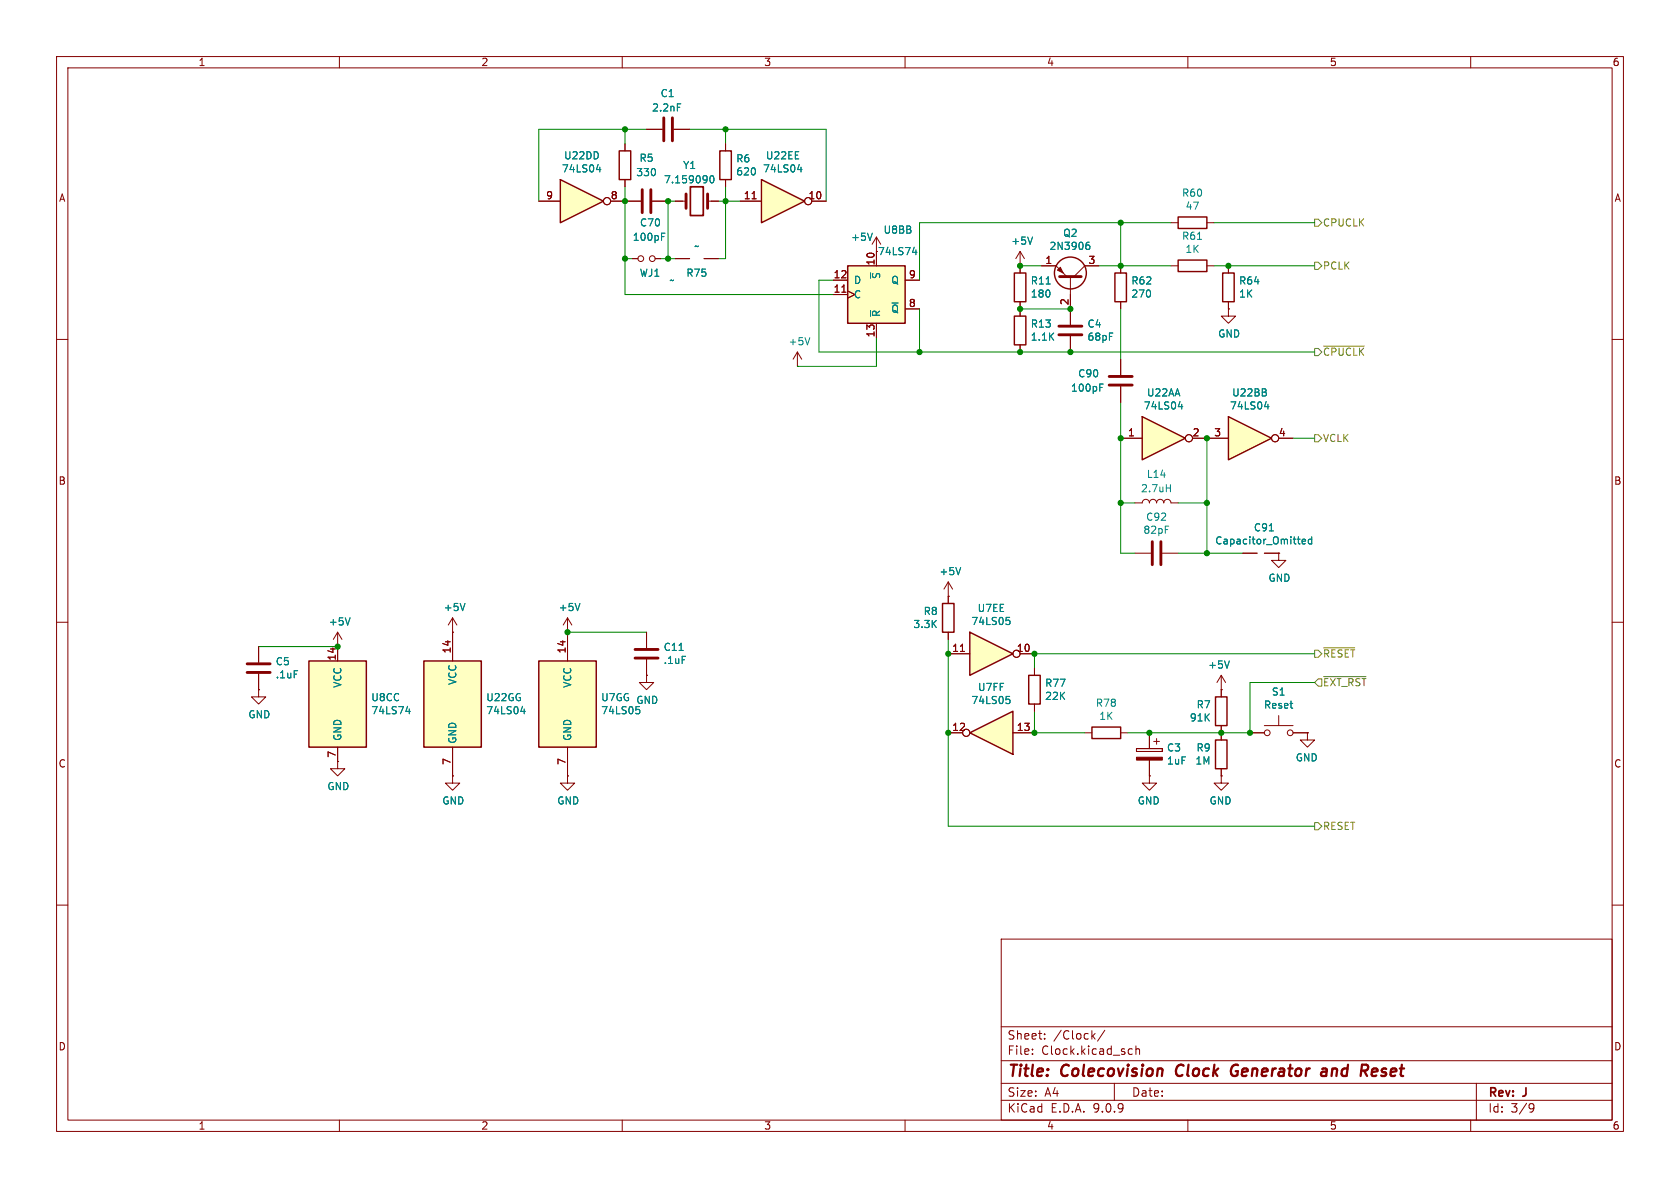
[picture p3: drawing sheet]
<svg xmlns="http://www.w3.org/2000/svg" width="297mm" height="210mm" viewBox="0 0 297 210" stroke-linecap="round" stroke-linejoin="round" font-family="sans-serif">
<g fill="none" stroke="#840000" stroke-width=".18">
<path d="M10 10h277v190h-277zM12 12h273v186h-273zM60 10v2M110 10v2M160 10v2M210 10v2M260 10v2M217.2 54.6v1.3h1.2l-1.2 1.3-1.3-1.3h1.3M217.2 54.6h.1M10 60h2M285 60h2M10 110h2"/>
<path d="M285 110h2M100.3 137.2v1.2h1.3l-1.3 1.3-1.2-1.3h1.2M100.3 137.2h.1M215.9 121.9v1.3M215.9 128.3v1.2M10 160h2M177 166h108v32h-108zM285 160h2M60 198v2M110 198v2M160 198v2M177 194.5h108"/>
<path d="M177 191.5h108M177 187.5h108M177 181.5h108M182.5 186.3v.1M182.5 185.5v.1M184.7 183.6v.1M184.7 182.8v.1M193.2 183.1l.4 .6M193.6 182.7l-.6 .6M195.3 182.1l-1.3 2M197 191.5v3M199.7 185.4l.5 .1"/>
<path d="M200.2 186.3l-.5 .1M200.8 185.5l.2-.1 .4 .1 .1 .9M200.8 184.9v1.5M210 198v2M260 198v2M261 191.5v6.5M270.6 195.1l.5 .1a.99 .99 0 0 1-.4 1.4h-.2M271.2 195.7l-.3 .3h-.3"/>
</g>
<path d="M208.2 188.5a1.27 1.27 0 0 0 0 1.6M218.5 189.4h.3M218.7 188.2a1.13 1.13 0 0 0-1 .7 1.13 1.13 0 0 0 .2 1.2l.3 .1 .4-.1M233.7 189l.2-.1 .6 .1-.1 1.2M234.5 190.1l-.7 .1M234.6 189.4l-.9 .1M243.3 188.9l-.6 .1-.2 .9 .2 .3h.4M243.5 189.4l-1 .1" fill="none" stroke="#840000" stroke-width=".4"/>
<path d="M214.9 123.2h2v5.1h-2z" fill="none" stroke="#840000" stroke-width=".25"/>
<path d="M74.9 116.8h10.2v15.3h-10.2z" fill="#ffffc2"/>
<path d="M127.3 26.7h2v5.1h-2zM197.1 48.3h2v5h-2zM74.9 116.8h10.2v15.3h-10.2zM166.6 106.7h2.1v5.1h-2.1z" fill="none" stroke="#840000" stroke-width=".25"/>
<g fill="none" stroke="#840000" stroke-width=".18">
<path d="M114.3 22.9h2.8M119.1 22.9h2.8M119.4 35.6h1.9M125.1 35.6h1.9M128.3 25.4v1.3M128.3 31.8v1.2M111.8 45.7h1M115.8 45.7h1M119.4 45.7h2.5M124.5 45.7h2.5M198.1 47v1.3M198.1 53.3v1.3"/>
<path d="M80 111.8v5M167.6 105.4h.1M167.6 102.9v3.8M167.6 111.8v1.2M167.6 102.9l-.7 1.2M167.6 102.9l.8 1.2M80 132.1v5.1"/>
<circle cx="113.3" cy="45.7" r=".51"/>
<circle cx="115.3" cy="45.7" r=".51"/>
</g>
<path d="M119.8 18.4h.6M125.7 31.1h.1a.68 .68 0 0 1 .4 .6 .68 .68 0 0 1-.4 .6 .84 .84 0 0 1-.1-1.2zM169.8 100.3l-.4 1.3M92.1 125.8h.8M92.7 125.3v.9" fill="none" stroke="#008484" stroke-width=".18"/>
<path d="M117.3 20.8v4.1M118.9 20.8v4.1M121.3 34.3v2.5M125.1 34.3v2.5" fill="none" stroke="#840000" stroke-width=".51"/>
<path d="M122 33h2.3v5.1h-2.3z" fill="none" stroke="#840000" stroke-width=".3"/>
<path d="M134.6 31.8l7.6 3.8-7.6 3.8z" fill="#ffffc2"/>
<path d="M134.6 31.8l7.6 3.8-7.6 3.8z" fill="none" stroke="#840000" stroke-width=".25"/>
<g fill="none" stroke="#840000" stroke-width=".18">
<path d="M130.8 35.6h3.8M133 35.1h.7M143.5 35.6h2.5M154.9 41.9l-.7 1.3M154.9 41.9l.8 1.3M154.9 41.9v2.6"/>
<circle cx="142.9" cy="35.6" r=".63"/>
</g>
<path d="M141 30h.8M141.6 29.6v.8M154.2 41.2l-.4 1.3" fill="none" stroke="#008484" stroke-width=".18"/>
<path d="M149.9 47h10.1v10.2h-10.1z" fill="#ffffc2"/>
<path d="M149.9 47h10.1v10.2h-10.1zM181.9 119.4h2v5.1h-2zM193 128.5h5.1v2.1h-5.1z" fill="none" stroke="#840000" stroke-width=".25"/>
<g fill="none" stroke="#840000" stroke-width=".18">
<path d="M147.3 49.5h2.6M147.3 52.1h2.6M148.8 51.7h.8M149.9 51.4l1.2 .7-1.2 .6M154.9 44.5v2.5M154.9 57.2v2.5M160 49.5h2.6M160 54.6h2.6M200.7 97.8h2.8M205.5 97.8h2.8M219.7 97.8h2.5M223.5 97.8h2.6"/>
<path d="M226.1 97.8v1.3h1.2l-1.2 1.2-1.3-1.2h1.3M226.1 97.8h.1M182.9 118.1v1.3M182.9 124.5v1.2M191.8 129.5h1.2M198.1 129.5h1.3M200.9 132.8h4.6zM200.9 132.3h4.6zM200.9 132.3v.5zM203.2 137.2v1.2h-1.3l1.3 1.3 1.3-1.3h-1.3M203.2 137.2h.1M203.2 129.5v2.8"/>
<path d="M203.2 134.4v2.8M204 131.1h1M204.5 130.6v1M205.5 132.3v.5z"/>
</g>
<path d="M153.9 54.9v1M161.3 44.6h.8M161.9 44.2v.8M224.4 93.8h.7M230.2 95.7l.6-.1-.1-.2-.3-.1-.2 .2 .1 .6h.4M231.9 95.4l-.4-.1-.2 .3 .1 .5h.5M231.9 94.9v1.3" fill="none" stroke="#008484" stroke-width=".18"/>
<path d="M203.7 95.8v4M205.2 95.8v4" fill="none" stroke="#840000" stroke-width=".51"/>
<path d="M200.9 133.9h4.6v.5h-4.6z" fill="#840000" stroke="#840000" stroke-width=".18"/>
<path d="M171.4 111.8l7.7 3.8-7.7 3.8z" fill="#ffffc2"/>
<path d="M171.4 111.8l7.7 3.8-7.7 3.8z" fill="none" stroke="#840000" stroke-width=".25"/>
<g fill="none" stroke="#840000" stroke-width=".18">
<path d="M167.6 115.6h3.8M169.8 115.2h.7M180.3 115.6h2.6"/>
<circle cx="179.7" cy="115.6" r=".63"/>
</g>
<path d="M177.9 109.1h.6M178 109.6h.3l.3 .3-.2 .4-.4 .1" fill="none" stroke="#008484" stroke-width=".18"/>
<path d="M171.4 129.5l7.7-3.8v7.7z" fill="#ffffc2"/>
<path d="M216.2 48.3h2v5h-2zM171.4 129.5l7.7-3.8v7.7zM214.9 130.8h2v5.1h-2z" fill="none" stroke="#840000" stroke-width=".25"/>
<g fill="none" stroke="#840000" stroke-width=".18">
<path d="M110.5 35.6h2.8M115.3 35.6h2.8M217.2 47v1.3M217.2 53.3v1.3M141 64.8h.1M141 62.2l-.8 1.3M141 62.2l.7 1.3M141 62.2v2.6M80 111.8h.1M80 109.2l-.8 1.3M80 109.2l.8 1.3M80 109.2v2.6"/>
<path d="M100.3 111.8h.1M100.3 109.2l-.7 1.3M100.3 109.2l.8 1.3M100.3 109.2v2.6M114.3 119.4v1.3h1.3l-1.3 1.2-1.3-1.2h1.3M114.3 119.4h.1M114.3 111.8v2.8M114.3 116.6v2.8M215.9 119.4l.8 1.3M215.9 119.4l-.8 1.3M215.9 119.4v2.5M167.6 129.5h2.6"/>
<path d="M179.1 129.5h3.8M215.9 137.2v1.2h-1.3l1.3 1.3 1.3-1.3h-1.3M215.9 137.2h.1M215.9 121.9h.1M215.9 129.5v1.3M215.9 135.9v1.3M221 129.5h2.5M223.5 128.3h5.1M226.1 126.5v1.8M228.6 129.5h2.5M231.1 129.5v1.3h-1.2l1.2 1.3 1.3-1.3h-1.3M231.1 129.5h.1"/>
<circle cx="170.8" cy="129.5" r=".63"/>
<circle cx="224" cy="129.5" r=".51"/>
<circle cx="228.1" cy="129.5" r=".51"/>
</g>
<path d="M117 41.8h.4M117 41.2h.6M143.2 59.7l-.5 1.3M82.2 106.7l-.4 1.2M102.5 106.7l-.4 1.2M120.1 115h.7M217.3 116.8l-.4 1.3M177.9 123.1h.6M178 123.6h.3l.3 .2-.2 .5-.4 .1" fill="none" stroke="#008484" stroke-width=".18"/>
<path d="M113.5 33.5v4.1M115.1 33.5v4.1M112.3 114.8h4M112.3 116.3h4" fill="none" stroke="#840000" stroke-width=".51"/>
<path d="M95.2 116.8h10.2v15.3h-10.2z" fill="#ffffc2"/>
<path d="M95.2 116.8h10.2v15.3h-10.2z" fill="none" stroke="#840000" stroke-width=".25"/>
<path d="M45.7 114.3v2.8M45.7 119.1v2.8M59.7 114.3h.1M59.7 111.8l-.8 1.2M59.7 111.8l.8 1.2M59.7 111.8v2.5M100.3 111.8v5M59.7 134.6v1.3h1.3l-1.3 1.3-1.3-1.3h1.3M59.7 134.6h.1M80 137.2v1.2h1.3l-1.3 1.3-1.3-1.3h1.3M80 137.2h.1M100.3 132.1v5.1" fill="none" stroke="#840000" stroke-width=".18"/>
<path d="M61.9 109.2l-.4 1.3M112.6 125.4h.3l.2 .2v.5l-.5 .1" fill="none" stroke="#008484" stroke-width=".18"/>
<path d="M43.7 117.3h4.1M43.7 118.9h4.1" fill="none" stroke="#840000" stroke-width=".51"/>
<path d="M54.6 116.8h10.2v15.3h-10.2z" fill="#ffffc2"/>
<path d="M109.5 26.7h2v5.1h-2zM54.6 116.8h10.2v15.3h-10.2z" fill="none" stroke="#840000" stroke-width=".25"/>
<path d="M110.5 25.4v1.3M110.5 31.8v1.2M59.7 114.3v2.5M45.7 121.9v1.3h1.3l-1.3 1.3-1.3-1.3h1.3M45.7 121.9h.1M59.7 132.1v2.5" fill="none" stroke="#840000" stroke-width=".18"/>
<path d="M71.8 125.8h.7M72.4 125.3v.9" fill="none" stroke="#008484" stroke-width=".18"/>
<path d="M99.1 31.8l7.6 3.8-7.6 3.8z" fill="#ffffc2"/>
<g fill="none" stroke="#840000" stroke-width=".25">
<path d="M99.1 31.8l7.6 3.8-7.6 3.8zM208.3 38.4h5.1v2h-5.1zM179.3 48.3h2.1v5h-2.1zM208.3 46h5.1v2h-5.1z"/>
<circle cx="189.2" cy="48.3" r="2.82"/>
</g>
<g fill="none" stroke="#840000" stroke-width=".18">
<path d="M95.2 35.6h3.9M107.9 35.6h2.6M207 39.4h1.3M213.4 39.4h1.2M180.3 47h.1M180.3 44.5l-.7 1.2M180.3 44.5l.8 1.2M180.3 44.5v3.8M180.3 53.3v1.3M184.1 47h2.6l1.9 1.9M189.2 48.9v8.5M189.2 59.4v2.8"/>
<path d="M194.3 47h-2.5l-1.9 1.9M207 47h1.3M213.4 47h1.2M198.1 63.5v2.8M198.1 68.3v2.8"/>
<circle cx="107.3" cy="35.6" r=".63"/>
</g>
<path d="M105.4 30h.8M106 29.6v.8M182.5 41.9l-.4 1.3M185 50.2h.7M192.1 43.4l.3-.1 .3 .2-.1 .5h-.5M192.6 42.8l-.5 .1M211.7 42.3h.7M194.4 68.5h.4M194.4 67.9h.6" fill="none" stroke="#008484" stroke-width=".18"/>
<path d="M187.2 57.7h4.1M187.2 59.2h4.1M187.3 48.9h3.8M196.1 66.5h4.1M196.1 68.1h4.1" fill="none" stroke="#840000" stroke-width=".51"/>
<path d="M186.9 47.8l.6-.6 .5 1.1z" fill="#840000" stroke="#840000" stroke-width=".18"/>
<path d="M201.9 73.7l7.6 3.8-7.6 3.8z" fill="#ffffc2"/>
<path d="M201.9 73.7l7.6 3.8-7.6 3.8z" fill="none" stroke="#840000" stroke-width=".25"/>
<g fill="none" stroke="#840000" stroke-width=".18">
<path d="M198.1 77.5h3.8M210.8 77.5h2.6"/>
<circle cx="210.2" cy="77.5" r=".63"/>
</g>
<path d="M208.3 71.9h.8M208.9 71.5v.8" fill="none" stroke="#008484" stroke-width=".18"/>
<path d="M217.2 73.7l7.6 3.8-7.6 3.8z" fill="#ffffc2"/>
<path d="M179.3 55.9h2.1v5.1h-2.1zM217.2 73.7l7.6 3.8-7.6 3.8z" fill="none" stroke="#840000" stroke-width=".25"/>
<g fill="none" stroke="#840000" stroke-width=".18">
<path d="M95.2 35.6h3.9M107.9 35.6h5.4M110.5 25.4v1.3M110.5 31.8v1.2M114.3 22.9h2.8M115.3 35.6h2.8M119.1 22.9h2.8M119.4 35.6h1.2M125.7 35.6h1.3M128.3 25.4v1.3M128.3 31.8v1.2M130.8 35.6h3.8"/>
<path d="M133 35.1h.7M143.5 35.6h2.5M111.8 45.7h1M115.8 45.7h1M119.4 45.7h2.5M124.5 45.7h2.5M147.3 49.5h2.6M147.3 52.1h2.6M148.8 51.7h.8M149.9 51.4l1.2 .7-1.2 .6M154.9 44.5v2.5M154.9 57.2v2.5"/>
<path d="M160 49.5h2.6M160 54.6h2.6M180.3 47h.1M180.3 47v1.3M180.3 53.3v2.6M184.1 47h2.6M189.2 52.1v5.3M189.2 59.4v2.8M191.8 47h2.5M198.1 47v1.3M198.1 53.3v1.3M217.2 54.6h.1"/>
<path d="M217.2 47v1.3M217.2 53.3v1.3M180.3 61v1.2M198.1 77.5h3.8M198.1 63.5v2.8M198.1 68.3v2.8M210.8 77.5h6.4M226.1 77.5h2.5M200.7 88.9h1.2a.64 .64 0 0 1 .7-.6 .64 .64 0 0 1 .6 .6 .64 .64 0 0 1 .6-.6 .64 .64 0 0 1 .7 .6 .64 .64 0 0 1 .6-.6 .64 .64 0 0 1 .6 .6 .64 .64 0 0 1 .7-.6 .64 .64 0 0 1 .6 .6h1.3M219.7 97.8h2.5M223.5 97.8h2.6M226.1 97.8h.1"/>
<path d="M45.7 114.3v2.8M45.7 119.1v2.8M59.7 114.3h.1M59.7 114.3v2.5M80 111.8h.1M80 111.8v5M100.3 111.8h.1M100.3 111.8v5M114.3 119.4h.1M114.3 111.8v2.8M114.3 116.6v2.8M167.6 105.4h.1"/>
<path d="M167.6 105.4v1.3M167.6 111.8v1.2M167.6 115.6h3.8M169.8 115.2h.7M180.3 115.6h2.6M182.9 118.1v1.3M45.7 121.9h.1M59.7 134.6h.1M59.7 132.1v2.5M80 137.2h.1M80 132.1v5.1M100.3 137.2h.1"/>
<path d="M100.3 132.1v5.1M167.6 129.5h2.6M179.1 129.5h3.8M182.9 124.5v1.2M203.2 137.2h.1M203.2 129.5v2.8M203.2 134.4v2.8M215.9 137.2h.1M215.9 121.9h.1M215.9 121.9v1.3M215.9 128.3v2.5M215.9 135.9v1.3"/>
<path d="M221 129.5h2.5M228.6 129.5h2.5M231.1 129.5h.1"/>
<circle cx="107.3" cy="35.6" r=".63"/>
<circle cx="142.9" cy="35.6" r=".63"/>
<circle cx="210.2" cy="77.5" r=".63"/>
<circle cx="225.4" cy="77.5" r=".63"/>
<circle cx="179.7" cy="115.6" r=".63"/>
<circle cx="170.8" cy="129.5" r=".63"/>
</g>
<g fill="none" stroke="#008484" stroke-width=".18">
<path d="M119.8 18.4h.6M105.4 30h.8M106 29.6v.8M125.7 31.1h.1a.68 .68 0 0 1 .4 .6 .68 .68 0 0 1-.4 .6 .84 .84 0 0 1-.1-1.2zM141 30h.8M141.6 29.6v.8M117 41.8h.4M117 41.2h.6M153.9 54.9v1M154.2 41.2l-.4 1.3M161.3 44.6h.8M161.9 44.2v.8"/>
<path d="M182.5 41.9l-.4 1.3M185 50.2h.7M192.1 43.4l.3-.1 .3 .2-.1 .5h-.5M192.6 42.8l-.5 .1M194.4 68.5h.4M194.4 67.9h.6M208.3 71.9h.8M208.9 71.5v.8M223.6 71.9h.7M224.2 71.5v.8M206.2 86.3h.7M206.9 85.7v1.2"/>
<path d="M224.4 93.8h.7M230.2 95.7l.6-.1-.1-.2-.3-.1-.2 .2 .1 .6h.4M231.9 95.4l-.4-.1-.2 .3 .1 .5h.5M231.9 94.9v1.3M61.9 109.2l-.4 1.3M82.2 106.7l-.4 1.2M102.5 106.7l-.4 1.2M120.1 115h.7M169.8 100.3l-.4 1.3M177.9 109.1h.6M178 109.6h.3l.3 .3-.2 .4-.4 .1M217.3 116.8l-.4 1.3"/>
<path d="M71.8 125.8h.7M72.4 125.3v.9M92.1 125.8h.8M92.7 125.3v.9M112.6 125.4h.3l.2 .2v.5l-.5 .1M177.9 123.1h.6M178 123.6h.3l.3 .2-.2 .5-.4 .1"/>
</g>
<path d="M232.4 38.7h.6l.7 .7-.7 .6h-.6zM232.4 46.4h.6l.7 .6-.7 .6h-.6zM232.4 61.6h.6l.7 .6-.7 .7h-.6zM232.4 76.8h.6l.7 .7-.7 .6h-.6zM234 61.2h7.2M232.4 114.9h.6l.7 .7-.7 .6h-.6zM234 119.6h7.5M234 114.5h5.5M233 120h.7v1.3h-.7l-.6-.6zM232.4 145.4h.6l.7 .7-.7 .6h-.6z" fill="none" stroke="#848400" stroke-width=".18"/>
<g fill="none" stroke="#008400" stroke-width=".18">
<path d="M110.5 22.9v2.5M110.5 33v19.1h36.8M114.3 22.9h-19.1v12.7M119.4 35.6h-1.3v10.1M121.9 22.9h24.1v12.7M127 35.6h3.8M128.3 33v12.7h-1.3M128.3 22.9v2.5M198.1 39.4v7.6M207 39.4h-44.4v10.1M214.6 39.4h17.8M110.5 45.7h1.3"/>
<path d="M116.8 45.7h2.6M147.3 49.5h-2.5v12.7h87.6M154.9 59.7v5.1h-13.9M162.6 54.6v7.6M180.3 54.6h8.9M180.3 47h3.8M194.3 47h12.7M198.1 54.6v8.9M214.6 47h17.8M198.1 71.1v26.7h2.6M213.4 77.5v20.3M228.6 77.5h3.8"/>
<path d="M198.1 88.9h2.6M208.3 97.8h11.4M208.3 88.9h5.1M45.7 114.3h14M100.3 111.8h14M167.6 113v33.1h64.8M232.4 115.6h-49.5v2.5M182.9 125.7v3.8h8.9M232.4 120.7h-11.4v8.8h-21.6"/>
</g>
<g fill="#008400" stroke="#008400" stroke-width=".18">
<circle cx="110.5" cy="35.6" r=".46"/>
<circle cx="128.3" cy="22.9" r=".46"/>
<circle cx="167.6" cy="115.6" r=".46"/>
<circle cx="162.6" cy="62.2" r=".46"/>
<circle cx="128.3" cy="35.6" r=".46"/>
<circle cx="180.3" cy="54.6" r=".46"/>
<circle cx="213.4" cy="97.8" r=".46"/>
<circle cx="203.2" cy="129.5" r=".46"/>
<circle cx="182.9" cy="129.5" r=".46"/>
<circle cx="182.9" cy="115.6" r=".46"/>
<circle cx="198.1" cy="88.9" r=".46"/>
<circle cx="167.6" cy="129.5" r=".46"/>
<circle cx="221" cy="129.5" r=".46"/>
<circle cx="215.9" cy="129.5" r=".46"/>
<circle cx="198.1" cy="47" r=".46"/>
<circle cx="189.2" cy="54.6" r=".46"/>
<circle cx="180.3" cy="62.2" r=".46"/>
<circle cx="213.4" cy="77.5" r=".46"/>
<circle cx="213.4" cy="88.9" r=".46"/>
<circle cx="189.2" cy="62.2" r=".46"/>
<circle cx="198.1" cy="77.5" r=".46"/>
<circle cx="198.1" cy="39.4" r=".46"/>
<circle cx="180.3" cy="47" r=".46"/>
<circle cx="217.2" cy="47" r=".46"/>
<circle cx="118.1" cy="35.6" r=".46"/>
<circle cx="59.7" cy="114.3" r=".46"/>
<circle cx="110.5" cy="45.7" r=".46"/>
<circle cx="100.3" cy="111.8" r=".46"/>
<circle cx="118.1" cy="45.7" r=".46"/>
<circle cx="110.5" cy="22.9" r=".46"/>
</g>
<g font-size="2.8" fill="#840000">
<text x="178" y="190.9">Title:</text>
<text x="187.7" y="190.9">Colecovision</text>
<text x="208.7" y="190.9">Clock</text>
<text x="219.3" y="190.9">Generator</text>
<text x="236.1" y="190.9">and</text>
<text x="243.8" y="190.9">Reset</text>
</g>
<g font-size="2.1" fill="#840000">
<text x="178" y="184">Sheet:</text>
<text x="186.2" y="184">/Clock/</text>
<text x="178" y="186.7">File:</text>
<text x="184.1" y="186.7">Clock.kicad_sch</text>
<text x="178" y="196.9">KiCad</text>
<text x="178" y="194.1">Size:</text>
<text x="184.7" y="194.1">A4</text>
<text x="185.7" y="196.9">E.D.A.</text>
<text x="193.3" y="196.9">9.0.9</text>
<text x="200" y="194.1">Date:</text>
<text x="263" y="194.3">Rev:</text>
<text x="263" y="196.9">Id:</text>
<text x="267.1" y="196.9">3/9</text>
<text x="269.4" y="194.3">J</text>
</g>
<g font-size="1.8" fill="#840000">
<text x="35" y="11.9">1</text>
<text x="85" y="11.9">2</text>
<text x="135" y="11.9">3</text>
<text x="185" y="11.9">4</text>
<text x="235" y="11.9">5</text>
<text x="285" y="11.9">6</text>
<text x="10.3" y="35.9">A</text>
<text x="96.4" y="35.3">9</text>
<text x="107.9" y="35.3">8</text>
<text x="131.4" y="35.3">11</text>
<text x="142.8" y="35.3">10</text>
<text x="285.3" y="35.9">A</text>
<text x="154.7" y="47" transform="rotate(-90 154.7 47)">10</text>
<text x="184.7" y="46.7">1</text>
<text x="192.3" y="46.7">3</text>
<text x="147.3" y="49.3">12</text>
<text x="147.3" y="51.8">11</text>
<text x="160.6" y="49.3">9</text>
<text x="154.7" y="59.7" transform="rotate(-90 154.7 59.7)">13</text>
<text x="160.6" y="54.4">8</text>
<text x="189" y="54" transform="rotate(-90 189 54)">2</text>
<text x="199.3" y="77.2">1</text>
<text x="210.7" y="77.2">2</text>
<text x="214.6" y="77.2">3</text>
<text x="226" y="77.2">4</text>
<text x="10.3" y="85.9">B</text>
<text x="285.3" y="85.9">B</text>
<text x="59.4" y="116.9" transform="rotate(-90 59.4 116.9)">14</text>
<text x="79.8" y="115.6" transform="rotate(-90 79.8 115.6)">14</text>
<text x="100.1" y="115.6" transform="rotate(-90 100.1 115.6)">14</text>
<text x="168.2" y="115.3">11</text>
<text x="179.7" y="115.3">10</text>
<text x="168.2" y="129.3">12</text>
<text x="179.7" y="129.3">13</text>
<text x="10.3" y="135.9">C</text>
<text x="59.4" y="134.1" transform="rotate(-90 59.4 134.1)">7</text>
<text x="79.8" y="135.3" transform="rotate(-90 79.8 135.3)">7</text>
<text x="100.1" y="135.3" transform="rotate(-90 100.1 135.3)">7</text>
<text x="285.3" y="135.9">C</text>
<text x="10.3" y="185.9">D</text>
<text x="285.3" y="185.9">D</text>
<text x="35" y="199.9">1</text>
<text x="85" y="199.9">2</text>
<text x="135" y="199.9">3</text>
<text x="185" y="199.9">4</text>
<text x="235" y="199.9">5</text>
<text x="285" y="199.9">6</text>
</g>
<g font-size="1.8" fill="#008484">
<text x="116.7" y="17.4">C1</text>
<text x="115.2" y="19.9">2.2nF</text>
<text x="99.6" y="28.4">U22DD</text>
<text x="113" y="28.8">R5</text>
<text x="130.1" y="28.9">R6</text>
<text x="135.3" y="28.4">U22EE</text>
<text x="99.2" y="30.7">74LS04</text>
<text x="112.4" y="31.3">330</text>
<text x="117.3" y="32.6">7.159090</text>
<text x="120.7" y="30.1">Y1</text>
<text x="130.1" y="31.2">620</text>
<text x="134.8" y="30.7">74LS04</text>
<text x="208.9" y="35">R60</text>
<text x="113" y="40.2">C70</text>
<text x="156.1" y="41.5">U8BB</text>
<text x="209.5" y="37.3">47</text>
<text x="111.8" y="42.8">100pF</text>
<text x="122.6" y="44.4">~</text>
<text x="150.4" y="42.8">+5V</text>
<text x="155.1" y="45.3">74LS74</text>
<text x="178.7" y="43.5">+5V</text>
<text x="185.4" y="44.4">2N3906</text>
<text x="187.9" y="42.1">Q2</text>
<text x="208.9" y="42.6">R61</text>
<text x="209.5" y="44.9">1K</text>
<text x="113" y="49.1">WJ1</text>
<text x="118.3" y="50.4">~</text>
<text x="121.2" y="49.1">R75</text>
<text x="150.9" y="50.4">D</text>
<text x="150.9" y="52.9">C</text>
<text x="155.8" y="49.4" transform="rotate(-90 155.8 49.4)">~{S}</text>
<text x="157.5" y="50.4">Q</text>
<text x="182.1" y="52.8">180</text>
<text x="182.1" y="50.5">R11</text>
<text x="199.9" y="52.8">270</text>
<text x="199.9" y="50.5">R62</text>
<text x="219" y="52.8">1K</text>
<text x="219" y="50.5">R64</text>
<text x="155.8" y="56.1" transform="rotate(-90 155.8 56.1)">~{R}</text>
<text x="157.5" y="55.5">~{Q}</text>
<text x="182.1" y="58.1">R13</text>
<text x="192.2" y="58.1">C4</text>
<text x="215.3" y="59.9">GND</text>
<text x="139.3" y="61.2">+5V</text>
<text x="182.1" y="60.4">1.1K</text>
<text x="192.2" y="60.4">68pF</text>
<text x="189.2" y="69.4">100pF</text>
<text x="190.5" y="66.9">C90</text>
<text x="202.7" y="70.3">U22AA</text>
<text x="217.7" y="70.3">U22BB</text>
<text x="202.1" y="72.6">74LS04</text>
<text x="217.3" y="72.6">74LS04</text>
<text x="201.6" y="87.2">2.7uH</text>
<text x="202.6" y="84.7">L14</text>
<text x="202" y="94.6">82pF</text>
<text x="202.5" y="92.3">C92</text>
<text x="221.6" y="94.1">C91</text>
<text x="166" y="101.9">+5V</text>
<text x="214.7" y="96.4">Capacitor_Omitted</text>
<text x="224.2" y="103">GND</text>
<text x="58" y="110.8">+5V</text>
<text x="78.4" y="108.2">+5V</text>
<text x="98.7" y="108.2">+5V</text>
<text x="161.4" y="111.2">3.3K</text>
<text x="163.2" y="108.9">R8</text>
<text x="171.6" y="110.7">74LS05</text>
<text x="172.7" y="108.4">U7EE</text>
<text x="48.7" y="117.8">C5</text>
<text x="117.2" y="117.6">.1uF</text>
<text x="117.2" y="115.3">C11</text>
<text x="213.5" y="118.4">+5V</text>
<text x="48.7" y="120.1">.1uF</text>
<text x="60.6" y="121.7" transform="rotate(-90 60.6 121.7)">VCC</text>
<text x="65.5" y="124.2">U8CC</text>
<text x="80.9" y="121.2" transform="rotate(-90 80.9 121.2)">VCC</text>
<text x="85.9" y="124.2">U22GG</text>
<text x="101.2" y="121.7" transform="rotate(-90 101.2 121.7)">VCC</text>
<text x="106.2" y="124.2">U7GG</text>
<text x="112.4" y="124.6">GND</text>
<text x="171.6" y="124.7">74LS05</text>
<text x="172.8" y="122.4">U7FF</text>
<text x="184.7" y="121.6">R77</text>
<text x="184.7" y="123.9">22K</text>
<text x="193.6" y="125.1">R78</text>
<text x="211.5" y="125.4">R7</text>
<text x="223.4" y="125.5">Reset</text>
<text x="224.7" y="123.2">S1</text>
<text x="43.8" y="127.2">GND</text>
<text x="60.6" y="131.1" transform="rotate(-90 60.6 131.1)">GND</text>
<text x="65.5" y="126.5">74LS74</text>
<text x="80.9" y="131.6" transform="rotate(-90 80.9 131.6)">GND</text>
<text x="85.9" y="126.5">74LS04</text>
<text x="101.2" y="131.1" transform="rotate(-90 101.2 131.1)">GND</text>
<text x="106.2" y="126.5">74LS05</text>
<text x="194.2" y="127.5">1K</text>
<text x="210.2" y="127.7">91K</text>
<text x="206.2" y="133">C3</text>
<text x="206.2" y="135.4">1uF</text>
<text x="211.2" y="135.4">1M</text>
<text x="211.4" y="133">R9</text>
<text x="229" y="134.8">GND</text>
<text x="57.8" y="139.9">GND</text>
<text x="78.1" y="142.4">GND</text>
<text x="98.4" y="142.4">GND</text>
<text x="201" y="142.4">GND</text>
<text x="213.7" y="142.4">GND</text>
</g>
<g font-size="1.8" fill="#848400">
<text x="233.8" y="40.2">CPUCLK</text>
<text x="233.8" y="47.9">PCLK</text>
<text x="233.8" y="63.1">~{CPUCLK}</text>
<text x="233.8" y="78.3">VCLK</text>
<text x="233.8" y="116.4">~{RESET}</text>
<text x="233.8" y="121.5">~{EXT_RST}</text>
<text x="233.8" y="146.9">RESET</text>
</g>
</svg>
